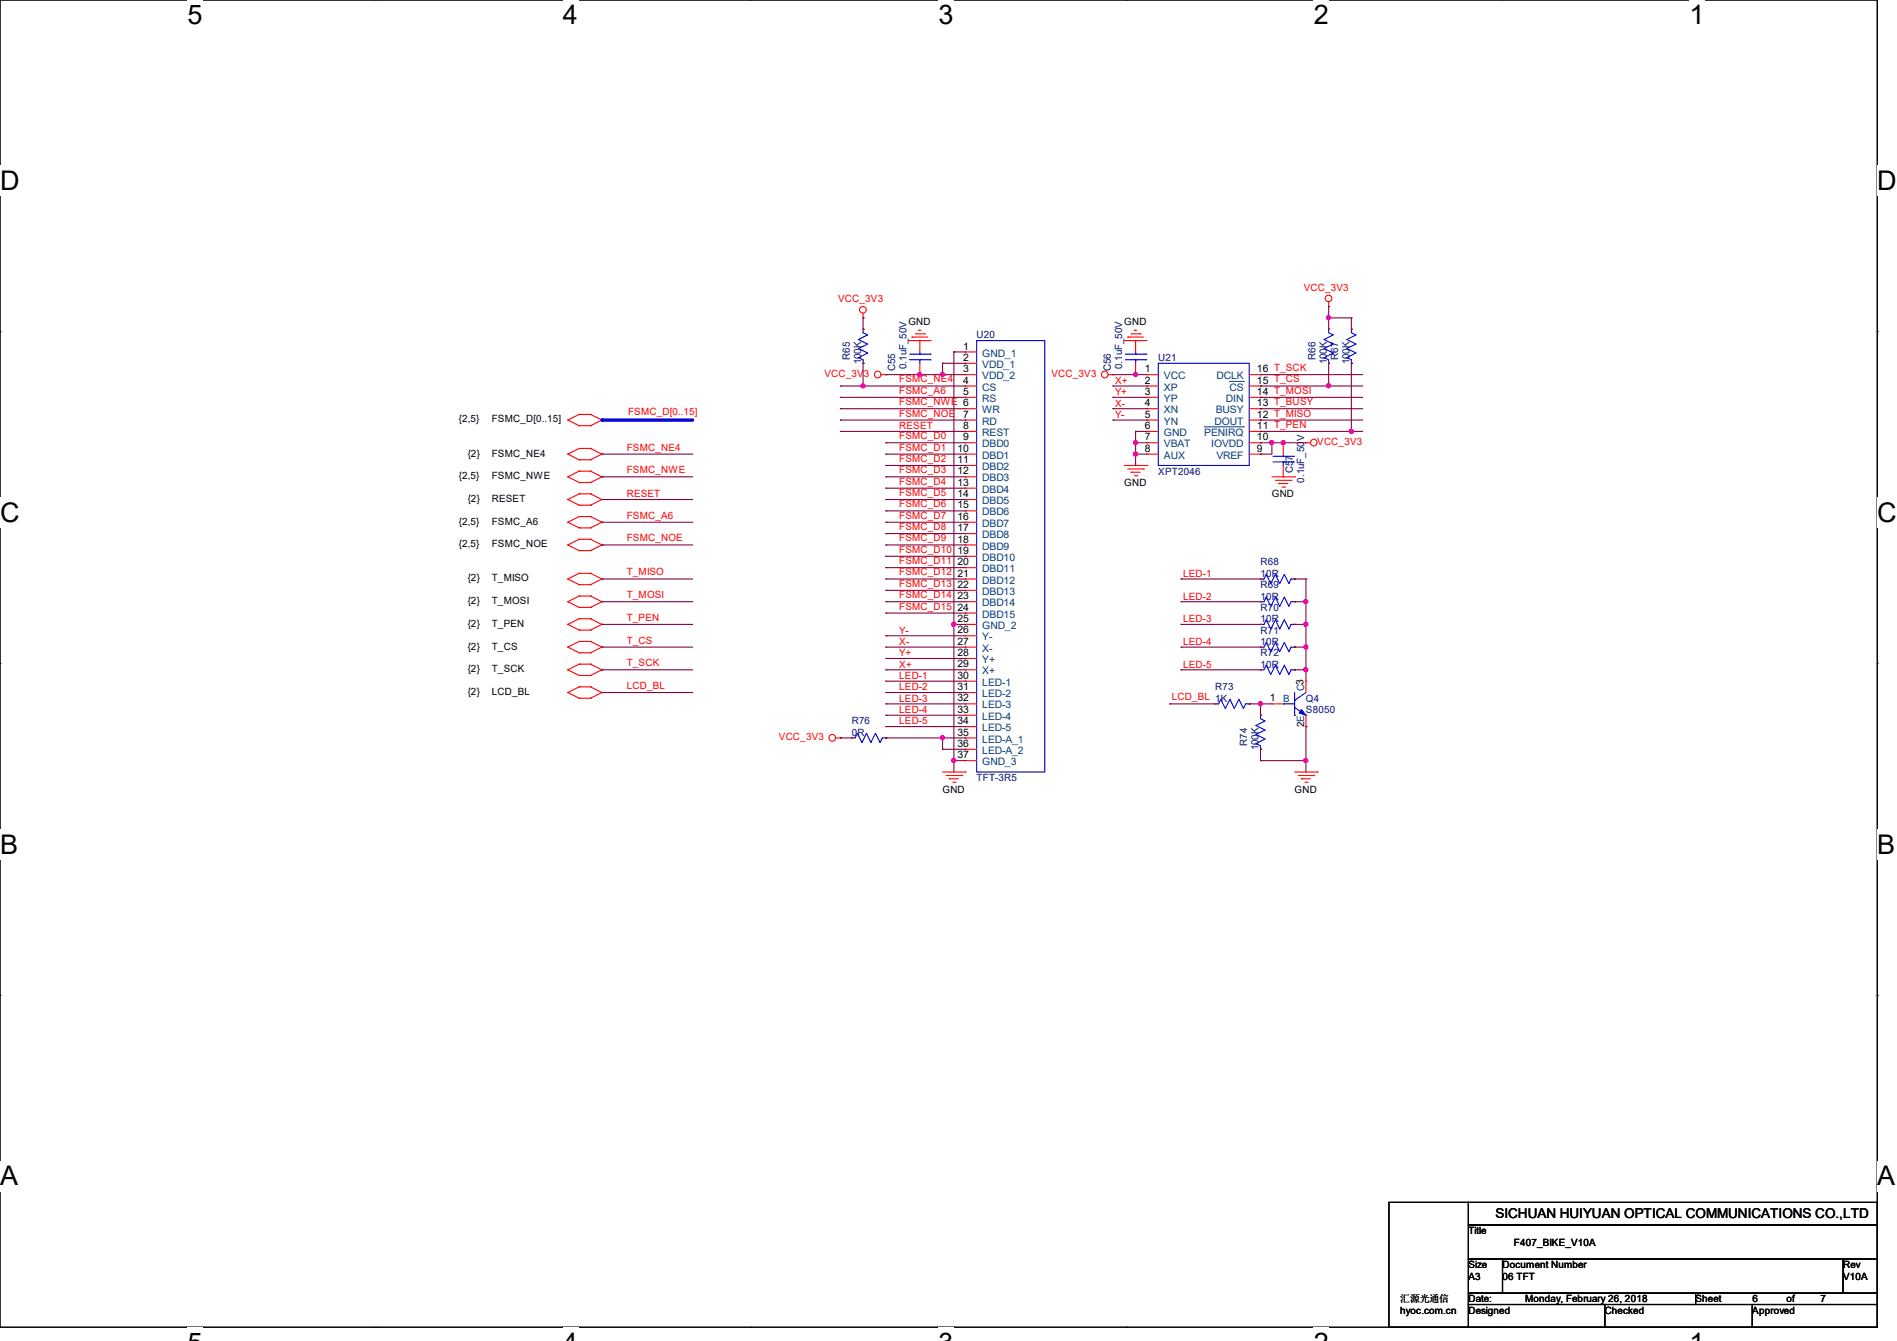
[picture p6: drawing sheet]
<svg xmlns="http://www.w3.org/2000/svg" width="297mm" height="210mm" viewBox="0 0 297 210" stroke-linecap="round" stroke-linejoin="round" font-family="sans-serif">
<path d="M0 0h293.9v207.9h-293.9z" fill="none" stroke="#000" stroke-width=".17"/>
<g fill="#fff">
<path d="M29.4 0h2.3v4.7h-2.3z"/>
<path d="M29.4 207.9h2.3v2.1h-2.3z"/>
</g>
<path d="M58.8 0h.1M58.8 207.9h.1" fill="none" stroke="#000" stroke-width=".17"/>
<g fill="#fff">
<path d="M88.1 0h2.4v4.7h-2.4z"/>
<path d="M88.1 207.9h2.4v2.1h-2.4z"/>
</g>
<path d="M117.6 0h.1M117.6 207.9h.1" fill="none" stroke="#000" stroke-width=".17"/>
<g fill="#fff">
<path d="M146.9 0h2.4v4.7h-2.4z"/>
<path d="M146.9 207.9h2.4v2.1h-2.4z"/>
</g>
<path d="M176.3 0h.1M176.3 207.9h.1" fill="none" stroke="#000" stroke-width=".17"/>
<g fill="#fff">
<path d="M205.7 0h2.4v4.7h-2.4z"/>
<path d="M205.7 207.9h2.4v2.1h-2.4z"/>
</g>
<path d="M235.1 0h.1M235.1 207.9h.1" fill="none" stroke="#000" stroke-width=".17"/>
<g fill="#fff">
<path d="M264.5 0h2.4v4.7h-2.4z"/>
<path d="M264.5 207.9h2.4v2.1h-2.4z"/>
<path d="M0 26h3v4.7h-3z"/>
<path d="M293.9 26h3.1v4.7h-3.1z"/>
<path d="M0 77.9h3v4.7h-3z"/>
<path d="M293.9 77.9h3.1v4.7h-3.1z"/>
</g>
<path d="M0 51.9h.1M293.9 51.9h.1" fill="none" stroke="#000" stroke-width=".17"/>
<g fill="#fff">
<path d="M0 129.9h2.8v4.7h-2.8z"/>
<path d="M293.9 129.9h2.9v4.7h-2.9z"/>
</g>
<path d="M0 103.9h.1M293.9 103.9h.1" fill="none" stroke="#000" stroke-width=".17"/>
<g fill="#fff">
<path d="M0 181.8h2.8v4.8h-2.8z"/>
<path d="M293.8 181.8h3v4.8h-3z"/>
</g>
<g fill="none" stroke="#000" stroke-width=".17">
<path d="M0 155.9h.1M293.9 155.9h.1M217.5 188.3h12.4v19.6h-12.4zM229.9 188.3h64v3.6h-64zM229.9 191.9h64v5.3h-64zM229.9 197.2h5.3v5.3h-5.3zM235.2 197.2h53.4v5.3h-53.4zM288.6 197.2h5.3v5.3h-5.3zM229.9 202.5h35.6v1.8h-35.6zM229.9 204.3h21.3v3.6h-21.3zM251.2 204.3h23.2v3.6h-23.2zM265.5 202.5h28.4v1.8h-28.4z"/>
<path d="M274.4 204.3h19.5v3.6h-19.5z"/>
</g>
<g fill="none" stroke="#f00" stroke-width=".17">
<path d="M135.1 49.8h.1M135.1 51.6h.1M135.1 56.9h.1M135.1 49.1v.7M138 58.7h.7M138.7 58.7h.1M142.2 53.3h.1M142.2 53.3h3.6M142.8 52.8h.1M142.8 52.8h2.4M143.3 52.3h1.4M143.8 51.7h.1"/>
<path d="M143.8 51.7h.4M144 53.3h.1M144 58.7h.1M144 53.3v1.8M144 56.9v1.8M144.7 52.3h.1M151.1 55.1h.1M151.1 56.9h.1M151.1 58.7h.1M151.1 58.7h1.8M151.1 55.1h1.8M151.1 56.9h1.8"/>
<path d="M173.5 58.7h.7M174.2 58.7h.1M176 53.3h.1M176 53.3h3.6M176.6 52.8h.1M176.6 52.8h2.4M177.1 52.3h1.4M177.6 51.7h.1M177.6 51.7h.4M177.8 53.3h.1M177.8 58.7h.1M177.8 53.3v1.8"/>
<path d="M177.8 56.9v1.8M178.5 52.3h.1M179.6 58.7h.1M179.6 58.7h1.8M195.6 58.7h1.8M197.4 58.7h.1M208 48h.1M208 51.6h.1M208 56.9h.1M208 47.3v.7M211.6 51.6h.1M211.6 56.9h.1"/>
<path d="M88.9 65.8h.1M88.9 71.1h.1M88.9 74.7h.1M88.9 78.2h.1M88.9 65.8l1.8 .9M88.9 71.1l1.8 .9M88.9 74.7l1.8 .9M88.9 78.2l1.8 .9M90.7 64.9h.1M90.7 66.7h.1M90.7 70.2h.1M90.7 72h.1"/>
<path d="M90.7 73.8h.1M90.7 75.6h.1M90.7 77.3h.1M90.7 79.1h.1M90.7 64.9l-1.8 .9M90.7 64.9h1.8M90.7 66.7h1.8M90.7 70.2l-1.8 .9M90.7 70.2h1.8M90.7 72h1.8M90.7 73.8l-1.8 .9M90.7 73.8h1.8"/>
<path d="M90.7 75.6h1.8M90.7 77.3l-1.8 .9M90.7 77.3h1.8M90.7 79.1h1.8M92.5 64.9h.1M92.5 66.7h.1M92.5 70.2h.1M92.5 72h.1M92.5 73.8h.1M92.5 75.6h.1M92.5 77.3h.1M92.5 79.1h.1"/>
<path d="M92.5 64.9l1.7 .9M92.5 70.2l1.7 .9M92.5 73.8l1.7 .9M92.5 77.3l1.7 .9M94.2 65.8h.1M94.2 71.1h.1M94.2 74.7h.1M94.2 78.2h.1M94.2 65.8l-1.7 .9M94.2 71.1l-1.7 .9M94.2 74.7l-1.7 .9M94.2 78.2l-1.7 .9"/>
<path d="M151.1 60.5h.1M151.1 62.2h.1M151.1 64h.1M151.1 65.8h.1M151.1 67.6h.1M151.1 69.3h.1M151.1 71.1h.1M151.1 72.9h.1M151.1 74.7h.1M151.1 76.5h.1M151.1 78.2h.1M151.1 69.3h1.8"/>
<path d="M151.1 72.9h1.8M151.1 74.7h1.8M151.1 60.5h1.8M151.1 62.2h1.8M151.1 64h1.8M151.1 65.8h1.8M151.1 67.6h1.8M151.1 71.1h1.8M151.1 76.5h1.8M151.1 78.2h1.8M176 72.9h3.6M176.6 73.4h2.4"/>
<path d="M177.1 74h.1M177.1 74h1.4M177.6 74.5h.4M178 74.5h.1M179 73.4h.1M179.6 72.9h.1M179.6 60.5h.1M179.6 62.2h.1M179.6 64h.1M179.6 65.8h.1M179.6 67.6h.1M179.6 69.3h.1"/>
<path d="M179.6 71.1h.1M179.6 69.3h1.8M179.6 60.5h1.8M179.6 62.2h1.8M179.6 64h1.8M179.6 65.8h1.8M179.6 67.6h1.8M179.6 71.1h1.8M195.6 69.3h1.8M195.6 60.5h1.8M195.6 62.2h1.8M195.6 64h1.8"/>
<path d="M195.6 65.8h1.8M195.6 67.6h1.8M195.6 71.1h1.8M197.4 71.1h.1M197.4 69.3h.1M197.4 67.6h.1M197.4 65.8h.1M197.4 64h.1M197.4 62.2h.1M197.4 60.5h.1M199.1 74.7h3.6M199.7 75.2h2.4"/>
<path d="M200.2 75.7h.1M200.2 75.7h1.4M200.7 76.3h.4M200.9 69.3h.1M200.9 74.7h.1M200.9 69.3v1.8M200.9 72.9v1.8M201.1 76.3h.1M202.1 75.2h.1M202.7 74.7h.1M204.5 69.3h.1M204.5 69.3h.7"/>
<path d="M88.9 81.8h.1M88.9 85.3h.1M88.9 90.7h.1M88.9 94.2h.1M88.9 97.8h.1M88.9 81.8l1.8 .9M88.9 85.3l1.8 .9M88.9 90.7l1.8 .9M88.9 94.2l1.8 .9M88.9 97.8l1.8 .9M90.7 80.9h.1M90.7 82.7h.1"/>
<path d="M90.7 84.5h.1M90.7 86.2h.1M90.7 89.8h.1M90.7 91.6h.1M90.7 93.3h.1M90.7 95.1h.1M90.7 96.9h.1M90.7 98.7h.1M90.7 80.9l-1.8 .9M90.7 80.9h1.8M90.7 82.7h1.8M90.7 84.5l-1.8 .8"/>
<path d="M90.7 84.5h1.8M90.7 86.2h1.8M90.7 89.8l-1.8 .9M90.7 89.8h1.8M90.7 91.6h1.8M90.7 93.3l-1.8 .9M90.7 93.3h1.8M90.7 95.1h1.8M90.7 96.9l-1.8 .9M90.7 96.9h1.8M90.7 98.7h1.8M92.5 80.9h.1"/>
<path d="M92.5 82.7h.1M92.5 84.5h.1M92.5 86.2h.1M92.5 89.8h.1M92.5 91.6h.1M92.5 93.3h.1M92.5 95.1h.1M92.5 96.9h.1M92.5 98.7h.1M92.5 80.9l1.7 .9M92.5 84.5l1.7 .8M92.5 89.8l1.7 .9"/>
<path d="M92.5 93.3l1.7 .9M92.5 96.9l1.7 .9M94.2 81.8h.1M94.2 85.3h.1M94.2 90.7h.1M94.2 94.2h.1M94.2 97.8h.1M94.2 81.8l-1.7 .9M94.2 85.3l-1.7 .9M94.2 90.7l-1.7 .9M94.2 94.2l-1.7 .9M94.2 97.8l-1.7 .9"/>
<path d="M151.1 80h.1M151.1 81.8h.1M151.1 83.6h.1M151.1 85.3h.1M151.1 87.1h.1M151.1 88.9h.1M151.1 90.7h.1M151.1 92.5h.1M151.1 94.2h.1M151.1 96h.1M151.1 97.8h.1M151.1 99.6h.1"/>
<path d="M151.1 80h1.8M151.1 81.8h1.8M151.1 83.6h1.8M151.1 85.3h1.8M151.1 87.1h1.8M151.1 88.9h1.8M151.1 90.7h1.8M151.1 92.5h1.8M151.1 94.2h1.8M151.1 96h1.8M151.1 97.8h1.8M151.1 99.6h1.8"/>
<path d="M197.4 90.7h.1M197.4 94.2h.1M197.4 97.8h.1M202.7 90.7h.1M202.7 94.2h.1M202.7 97.8h.1M88.9 101.3h.1M88.9 104.9h.1M88.9 108.5h.1M88.9 101.3l1.8 .9M88.9 104.9l1.8 .9M88.9 108.5l1.8 .8"/>
<path d="M90.7 100.5h.1M90.7 102.2h.1M90.7 104h.1M90.7 105.8h.1M90.7 107.6h.1M90.7 109.3h.1M90.7 100.5l-1.8 .8M90.7 100.5h1.8M90.7 102.2h1.8M90.7 104l-1.8 .9M90.7 104h1.8M90.7 105.8h1.8"/>
<path d="M90.7 107.6l-1.8 .9M90.7 107.6h1.8M90.7 109.3h1.8M92.5 100.5h.1M92.5 102.2h.1M92.5 104h.1M92.5 105.8h.1M92.5 107.6h.1M92.5 109.3h.1M92.5 100.5l1.7 .8M92.5 104l1.7 .9M92.5 107.6l1.7 .9"/>
<path d="M94.2 101.3h.1M94.2 104.9h.1M94.2 108.5h.1M94.2 101.3l-1.7 .9M94.2 104.9l-1.7 .9M94.2 108.5l-1.7 .8M130.9 115.6h.7M131.6 115.6h.1M133.3 115.6h.1M138.7 115.6h.1M151.1 101.3h.1M151.1 103.1h.1"/>
<path d="M151.1 104.9h.1M151.1 106.7h.1M151.1 108.5h.1M151.1 110.2h.1M151.1 112h.1M151.1 113.8h.1M151.1 115.6h.1M151.1 117.3h.1M151.1 119.1h.1M151.1 115.6h1.8M151.1 101.3h1.8M151.1 103.1h1.8"/>
<path d="M151.1 104.9h1.8M151.1 106.7h1.8M151.1 108.5h1.8M151.1 110.2h1.8M151.1 112h1.8M151.1 113.8h1.8M151.1 117.3h1.8M151.1 119.1h1.8M190.2 110.2h.1M195.6 110.2h.1M197.4 104.9h.1M197.4 101.3h.1"/>
<path d="M197.4 117.3h.1M197.4 112h.1M199.1 110.2h.1M199.1 110.2h1.8M202.7 104.9h.1M202.7 101.3h.1M204.5 113.8h.1M204.5 106.7h.1M204.5 106.7v1.8M204.5 112v1.8M147.6 120.9h3.5M148.1 121.5h2.5"/>
<path d="M148.6 122h.1M148.6 122h1.5M149.2 122.5h.3M149.5 122.5h.1M150.6 121.5h.1M151.1 120.9h.1M202.7 120.9h3.5M203.2 121.5h2.5M203.8 122h.1M203.8 122h1.4M204.3 122.5h.3M204.6 122.5h.1"/>
<path d="M205.7 121.5h.1M206.2 120.9h.1"/>
<circle cx="135.1" cy="48.5" r=".52"/>
<circle cx="137.4" cy="58.7" r=".52"/>
<circle cx="173" cy="58.7" r=".52"/>
<circle cx="208" cy="46.7" r=".52"/>
<circle cx="205.7" cy="69.3" r=".52"/>
<circle cx="130.3" cy="115.5" r=".52"/>
</g>
<g fill="none" stroke="#00f" stroke-width=".17">
<path d="M135.1 51.6h.1M135.1 56.9h.1M135.1 51.6v.5l.7 .4-1.4 .7 1.4 .7-1.4 .7 1.4 .7-1.4 .7 .7 .3v.6M142.4 56.3h3.2M142.4 55.5h3.2M144 55.5h.1M144 56.3h.1M144 55.1v.4M144 56.3v.6M145.6 56.3h.1M145.6 55.5h.1M152.9 53.3h10.7v67.6h-10.7z"/>
<path d="M176.2 56.3h3.2M176.2 55.5h3.2M177.8 55.5h.1M177.8 56.3h.1M177.8 55.1v.4M177.8 56.3v.6M179.4 56.3h.1M179.4 55.5h.1M181.4 56.9h14.2v16h-14.2zM208 51.6h.1M208 56.9h.1M208 51.6v.5l.7 .4-1.4 .7 1.4 .7-1.4 .7 1.4 .7-1.4 .7 .7 .3v.6"/>
<path d="M211.6 51.6h.1M211.6 56.9h.1M211.6 51.6v.5l.7 .4-1.4 .7 1.4 .7-1.4 .7 1.4 .7-1.4 .7 .7 .3v.6M199.3 72.3h3.2M199.3 71.5h3.2M200.9 71.5h.1M200.9 72.3h.1M200.9 71.1v.4M200.9 72.3v.6M202.5 72.3h.1M202.5 71.5h.1M197.4 90.7h.1"/>
<path d="M197.4 94.2h.1M197.4 97.8h.1M197.4 90.7h.5l.3-.7 .8 1.4 .7-1.4 .7 1.4 .7-1.4 .7 1.4 .3-.7h.6M197.4 94.2h.5l.3-.7 .8 1.5 .7-1.5 .7 1.5 .7-1.5 .7 1.5 .3-.8h.6M197.4 97.8h.5l.3-.7 .8 1.4 .7-1.4 .7 1.4 .7-1.4 .7 1.4 .3-.7h.6M202.7 90.7h.1M202.7 94.2h.1M202.7 97.8h.1M133.3 115.6h.1M133.3 115.6h.6l.3-.7 .8 1.4 .7-1.4 .7 1.4 .7-1.4 .7 1.4 .3-.7h.6M138.7 115.6h.1M190.2 110.2h.1"/>
<path d="M190.2 110.2h.6l.3-.7 .8 1.5 .7-1.5 .7 1.5 .7-1.5 .7 1.5 .3-.8h.6M195.6 110.2h.1M197.4 104.9h.1M197.4 101.3h.1M197.4 117.3h.1M197.4 112h.1M197.4 104.9h.5l.3-.7 .8 1.4 .7-1.4 .7 1.4 .7-1.4 .7 1.4 .3-.7h.6M197.4 101.3h.5l.3-.7 .8 1.5 .7-1.5 .7 1.5 .7-1.5 .7 1.5 .3-.8h.6M197.4 112v.6l.7 .3-1.5 .7 1.5 .7-1.5 .7 1.5 .7-1.5 .8 .8 .3v.5M200.9 110.2h.1M200.9 110.2h1.8M202.7 104.9h.1"/>
<path d="M202.7 112h.1M202.7 109.7h.1M202.7 101.3h.1M202.7 108.5v3.5M202.7 110.8l1.8 1.2M204.5 112h.1M204.5 108.5l-1.8 1.2"/>
</g>
<path d="M203.8 111.1l.7 .9-1.1-.3z" fill="#00f" stroke="#00f" stroke-width=".17"/>
<path d="M192.5 59.7h2.2M194.7 59.7h.1M188.6 66.8h6.1M194.7 66.8h.1" fill="none" stroke="#004080" stroke-width=".16"/>
<path d="M94.2 65.8h14.3" fill="none" stroke="#00f" stroke-width=".51"/>
<circle cx="94.2" cy="65.8" r=".25" fill="#00f"/>
<g fill="none" stroke="#800040" stroke-width=".17">
<path d="M135.1 49.8h.1M135.1 56.9h.1M135.1 49.8v1.8M135.1 56.9v3.6M138.7 58.7h.1M138.7 58.7h12.4M144 58.7h.1M147.6 56.9h.1M147.6 58.7h.1M147.6 56.9v1.8M147.6 56.9h3.5M149.4 55.1h.1"/>
<path d="M149.4 55.1h1.7M149.4 55.1v65.8M174.2 58.7h.1M174.2 58.7h5.4M177.8 58.7h.1M197.4 58.7h.1M197.4 58.7h16M208 48h.1M208 49.8h.1M208 56.9h.1M208 48v3.6M208 56.9v3.6"/>
<path d="M208 49.8h3.6M211.6 49.8h.1M211.6 56.9h.1M211.6 49.8v1.8M211.6 56.9v10.7M94.2 71.1h.1M94.2 74.7h.1M94.2 78.2h.1M94.2 71.1h14.3M94.2 74.7h14.3M94.2 78.2h14.3M131.6 60.5h.1"/>
<path d="M131.6 62.2h.1M131.6 64h.1M131.6 65.8h.1M131.6 67.6h.1M131.6 60.5h19.5M131.6 62.2h19.5M131.6 64h19.5M131.6 65.8h19.5M131.6 67.6h19.5M135.1 60.5h.1M138.7 69.3h.1M138.7 71.1h.1"/>
<path d="M138.7 72.9h.1M138.7 74.7h.1M138.7 76.5h.1M138.7 78.2h.1M138.7 71.1h12.4M138.7 74.7h12.4M138.7 78.2h12.4M138.7 69.3h12.4M138.7 72.9h12.4M138.7 76.5h12.4M174.2 60.5h.1M174.2 62.2h.1"/>
<path d="M174.2 64h.1M174.2 65.8h.1M174.2 60.5h5.4M174.2 62.2h5.4M174.2 64h5.4M174.2 65.8h5.4M177.8 67.6h.1M177.8 69.3h.1M177.8 71.1h.1M177.8 71.1h1.8M177.8 67.6h1.8M177.8 67.6v5.3"/>
<path d="M177.8 69.3h1.8M197.4 60.5h.1M197.4 62.2h.1M197.4 64h.1M197.4 65.8h.1M197.4 67.6h.1M197.4 69.3h.1M197.4 71.1h.1M197.4 60.5h16M197.4 62.2h16M197.4 64h16M197.4 65.8h16"/>
<path d="M197.4 67.6h16M197.4 69.3h7.1M199.1 69.3h.1M199.1 69.3v1.8h-1.7M200.9 69.3h.1M208 60.5h.1M211.6 67.6h.1M94.2 81.8h.1M94.2 85.3h.1M94.2 90.7h.1M94.2 94.2h.1M94.2 97.8h.1"/>
<path d="M94.2 81.8h14.3M94.2 85.3h14.3M94.2 90.7h14.3M94.2 94.2h14.3M94.2 97.8h14.3M138.7 80h.1M138.7 81.8h.1M138.7 83.6h.1M138.7 85.3h.1M138.7 87.1h.1M138.7 88.9h.1M138.7 90.7h.1"/>
<path d="M138.7 92.5h.1M138.7 94.2h.1M138.7 96h.1M138.7 99.6h.1M138.7 81.8h12.4M138.7 85.3h12.4M138.7 90.7h12.4M138.7 94.2h12.4M138.7 80h12.4M138.7 83.6h12.4M138.7 87.1h12.4M138.7 88.9h12.4"/>
<path d="M138.7 92.5h12.4M138.7 96h12.4M138.7 99.6h12.4M149.4 97.8h.1M149.4 97.8h1.7M184.9 90.7h.1M184.9 94.2h.1M184.9 97.8h.1M184.9 90.7h12.5M184.9 94.2h12.5M184.9 97.8h12.5M202.7 90.7h.1"/>
<path d="M202.7 94.2h.1M202.7 97.8h.1M202.7 90.7h1.8M202.7 94.2h1.8M202.7 97.8h1.8M204.5 90.7h.1M204.5 94.2h.1M204.5 97.8h.1M204.5 90.7v16M94.2 101.3h.1M94.2 104.9h.1M94.2 108.5h.1"/>
<path d="M94.2 101.3h14.3M94.2 104.9h14.3M94.2 108.5h14.3M131.6 115.6h.1M131.6 115.6h1.7M138.7 101.3h.1M138.7 103.1h.1M138.7 104.9h.1M138.7 106.7h.1M138.7 108.5h.1M138.7 110.2h.1M138.7 112h.1"/>
<path d="M138.7 113.8h.1M138.7 115.6h.1M138.7 101.3h12.4M138.7 104.9h12.4M138.7 108.5h12.4M138.7 103.1h12.4M138.7 106.7h12.4M138.7 110.2h12.4M138.7 112h12.4M138.7 113.8h12.4M138.7 115.6h12.4M147.6 115.6h.1"/>
<path d="M147.6 117.3h.1M147.6 115.6v1.7M147.6 117.3h3.5M149.4 119.1h.1M149.4 119.1h1.7M183.1 110.2h.1M183.1 110.2h7.1M184.9 101.3h.1M184.9 104.9h.1M184.9 101.3h12.5M184.9 104.9h12.5M195.6 110.2h.1"/>
<path d="M195.6 110.2h3.5M197.4 110.2h.1M197.4 117.3h.1M197.4 119.1h.1M197.4 110.2v1.8M197.4 117.3v1.8M197.4 119.1h7.1M202.7 101.3h.1M202.7 104.9h.1M202.7 101.3h1.8M202.7 104.9h1.8M204.5 101.3h.1"/>
<path d="M204.5 104.9h.1M204.5 113.8h.1M204.5 119.1h.1M204.5 113.8v7.1"/>
</g>
<g fill="#f0f" stroke="#f0f" stroke-width=".17">
<circle cx="208" cy="49.8" r=".32"/>
<circle cx="211.6" cy="67.5" r=".32"/>
<circle cx="147.6" cy="58.7" r=".32"/>
<circle cx="144" cy="58.7" r=".32"/>
<circle cx="177.8" cy="58.7" r=".32"/>
<circle cx="135.1" cy="60.4" r=".32"/>
<circle cx="208" cy="60.4" r=".32"/>
<circle cx="177.8" cy="69.3" r=".32"/>
<circle cx="199.1" cy="69.3" r=".32"/>
<circle cx="200.9" cy="69.3" r=".32"/>
<circle cx="177.8" cy="71.1" r=".32"/>
<circle cx="204.4" cy="94.2" r=".32"/>
<circle cx="149.3" cy="119.1" r=".32"/>
<circle cx="149.3" cy="97.8" r=".32"/>
<circle cx="204.4" cy="97.8" r=".32"/>
<circle cx="204.4" cy="104.9" r=".32"/>
<circle cx="204.4" cy="101.3" r=".32"/>
<circle cx="197.3" cy="110.2" r=".32"/>
<circle cx="147.6" cy="115.5" r=".32"/>
<circle cx="204.4" cy="119.1" r=".32"/>
</g>
<g font-size="4.2">
<text x="29.4" y="3.8">5</text>
<text x="88.1" y="3.8">4</text>
<text x="146.9" y="3.8">3</text>
<text x="205.7" y="3.8">2</text>
<text x="264.5" y="3.8">1</text>
<text x="0" y="29.8">D</text>
<text x="293.9" y="29.8">D</text>
<text x="0" y="81.7">C</text>
<text x="293.9" y="81.7">C</text>
<text x="0" y="133.7">B</text>
<text x="293.9" y="133.7">B</text>
<text x="0" y="185.6">A</text>
<text x="293.9" y="185.6">A</text>
</g>
<text font-size="2.1" x="234.1" y="190.8">SICHUAN HUIYUAN OPTICAL COMMUNICATIONS CO.,LTD</text>
<g font-size="1.6" fill="#f00">
<text x="131.2" y="47.3">VCC_3V3</text>
<text x="204.1" y="45.5">VCC_3V3</text>
<text x="129.1" y="59.1">VCC_3V3</text>
<text x="140.8" y="59.9">FSMC_NE4</text>
<text x="164.6" y="59.1">VCC_3V3</text>
<text x="98.3" y="65">FSMC_D[0..15]</text>
<text x="140.8" y="61.7">FSMC_A6</text>
<text x="140.8" y="63.5">FSMC_NWE 6</text>
<text x="140.8" y="65.2">FSMC_NOE</text>
<text x="174.6" y="60.1">X+</text>
<text x="174.6" y="61.9">Y+</text>
<text x="174.6" y="63.7">X-</text>
<text x="174.6" y="65.4">Y-</text>
<text x="98.1" y="70.6">FSMC_NE4</text>
<text x="140.8" y="67.2">RESET</text>
<text x="140.8" y="68.8">FSMC_D0</text>
<text x="140.8" y="70.6">FSMC_D1</text>
<text x="206.2" y="69.7">VCC_3V3</text>
<text x="98.1" y="74.1">FSMC_NWE</text>
<text x="98.1" y="77.9">RESET</text>
<text x="140.8" y="72.3">FSMC_D2</text>
<text x="140.8" y="74.1">FSMC_D3</text>
<text x="140.8" y="75.9">FSMC_D4</text>
<text x="140.8" y="77.7">FSMC_D5</text>
<text x="98.1" y="81.2">FSMC_A6</text>
<text x="140.8" y="79.5">FSMC_D6</text>
<text x="140.8" y="81.2">FSMC_D7</text>
<text x="140.8" y="83">FSMC_D8</text>
<text x="98.1" y="84.8">FSMC_NOE</text>
<text x="140.8" y="84.8">FSMC_D9</text>
<text x="140.8" y="86.6">FSMC_D10</text>
<text x="140.8" y="88.3">FSMC_D11</text>
<text x="98.1" y="90.1">T_MISO</text>
<text x="98.1" y="93.7">T_MOSI</text>
<text x="140.8" y="90.1">FSMC_D12</text>
<text x="140.8" y="91.9">FSMC_D13</text>
<text x="140.8" y="93.7">FSMC_D14</text>
<text x="140.8" y="95.5">FSMC_D15</text>
<text x="185.2" y="90.3">LED-1</text>
<text x="185.2" y="93.9">LED-2</text>
<text x="98.1" y="97.2">T_PEN</text>
<text x="98.1" y="100.8">T_CS</text>
<text x="140.8" y="99.2">Y-</text>
<text x="140.8" y="101">X-</text>
<text x="185.2" y="97.4">LED-3</text>
<text x="185.2" y="101">LED-4</text>
<text x="98.1" y="104.3">T_SCK</text>
<text x="98.1" y="107.9">LCD_BL</text>
<text x="140.8" y="102.8">Y+</text>
<text x="140.8" y="104.6">X+</text>
<text x="140.8" y="106.3">LED-1</text>
<text x="185.2" y="104.6">LED-5</text>
<text x="140.8" y="108.1">LED-2</text>
<text x="140.8" y="109.9">LED-3</text>
<text x="140.8" y="111.7">LED-4</text>
<text x="140.8" y="113.5">LED-5</text>
<text x="183.5" y="109.7">LCD_BL 1K</text>
<text x="122" y="115.9">VCC_3V3</text>
</g>
<g font-size="1.6">
<text x="142.2" y="50.9">GND</text>
<text x="176" y="50.9">GND</text>
<text x="150.8" y="54.7">1</text>
<text x="150.8" y="56.5">2</text>
<text x="150.8" y="58.3">3</text>
<text x="179.2" y="58.3">1</text>
<text x="196.8" y="58.3">16 T_SCK</text>
<text x="150.8" y="60.1">4</text>
<text x="150.8" y="61.8">5</text>
<text x="150.8" y="65.4">7</text>
<text x="179.2" y="60.1">2</text>
<text x="179.2" y="61.8">3</text>
<text x="179.2" y="63.6">4</text>
<text x="179.2" y="65.4">5</text>
<text x="196.8" y="65.4">12 T_MISO</text>
<text x="196.8" y="63.6">13 T_BUSY</text>
<text x="196.8" y="61.8">14 T_MOSI</text>
<text x="196.8" y="60.1">15 T_CS</text>
<text x="71.8" y="66.2">{2,5}</text>
<text x="73.2" y="71.5">{2}</text>
<text x="77" y="66.2">FSMC_D[0..15]</text>
<text x="77" y="71.5">FSMC_NE4</text>
<text x="149.9" y="70.7">10</text>
<text x="150.8" y="67.2">8</text>
<text x="150.8" y="69">9</text>
<text x="179.2" y="67.2">6</text>
<text x="179.2" y="69">7</text>
<text x="179.2" y="70.7">8</text>
<text x="196.8" y="70.7">9</text>
<text x="196.8" y="69">10</text>
<text x="196.8" y="67.2">11 T_PEN</text>
<text x="71.8" y="75.1">{2,5}</text>
<text x="77" y="75.1">FSMC_NWE</text>
<text x="149.9" y="72.5">11</text>
<text x="149.9" y="74.3">12</text>
<text x="149.9" y="76.1">13</text>
<text x="149.9" y="77.9">14</text>
<text x="176" y="76.1">GND</text>
<text x="199.1" y="77.9">GND</text>
<text x="71.8" y="82.2">{2,5}</text>
<text x="73.2" y="78.6">{2}</text>
<text x="77" y="78.6">RESET</text>
<text x="77" y="82.2">FSMC_A6</text>
<text x="149.9" y="79.6">15</text>
<text x="149.9" y="81.4">16</text>
<text x="149.9" y="83.2">17</text>
<text x="71.8" y="85.7">{2,5}</text>
<text x="77" y="85.7">FSMC_NOE</text>
<text x="149.9" y="85">18</text>
<text x="149.9" y="86.7">19</text>
<text x="149.9" y="88.5">20</text>
<text x="73.2" y="91.1">{2}</text>
<text x="73.2" y="94.6">{2}</text>
<text x="77" y="91.1">T_MISO</text>
<text x="77" y="94.6">T_MOSI</text>
<text x="149.9" y="90.3">21</text>
<text x="149.9" y="92.1">22</text>
<text x="149.9" y="93.9">23</text>
<text x="149.9" y="95.6">24</text>
<text x="73.2" y="98.2">{2}</text>
<text x="73.2" y="101.7">{2}</text>
<text x="77" y="98.2">T_PEN</text>
<text x="77" y="101.7">T_CS</text>
<text x="149.9" y="97.4">25</text>
<text x="149.9" y="99.2">26</text>
<text x="149.9" y="101">27</text>
<text x="73.2" y="105.3">{2}</text>
<text x="77" y="105.3">T_SCK</text>
<text x="149.9" y="102.7">28</text>
<text x="149.9" y="104.5">29</text>
<text x="149.9" y="106.3">30</text>
<text x="73.2" y="108.8">{2}</text>
<text x="77" y="108.8">LCD_BL</text>
<text x="149.9" y="108.1">31</text>
<text x="149.9" y="109.9">32</text>
<text x="149.9" y="111.6">33</text>
<text x="149.9" y="113.4">34</text>
<text x="198.8" y="109.9">1</text>
<text x="204.2" y="113.8" transform="rotate(-90 204.2 113.8)">2E</text>
<text x="149.9" y="115.2">35</text>
<text x="149.9" y="117">36</text>
<text x="149.9" y="118.7">37</text>
<text x="147.6" y="124.1">GND</text>
<text x="202.7" y="124.1">GND</text>
<text x="229.9" y="193.3">Title</text>
<text x="237" y="195.1">F407_BIKE_V10A</text>
<text x="219.2" y="204">汇源光通信</text>
<text x="229.9" y="198.6">Size</text>
<text x="229.9" y="204">Date:</text>
<text x="229.9" y="200.4">A3</text>
<text x="235.2" y="200.4">06 TFT</text>
<text x="235.3" y="198.6">Document Number</text>
<text x="238.8" y="204">Monday, February 26, 2018</text>
<text x="265.5" y="204">Sheet</text>
<text x="274.4" y="204">6</text>
<text x="279.7" y="204">of</text>
<text x="285" y="204">7</text>
<text x="288.6" y="200.4">V10A</text>
<text x="288.6" y="198.6">Rev</text>
<text x="219.2" y="205.7">hyoc.com.cn</text>
<text x="229.9" y="205.7">Designed</text>
<text x="251.2" y="205.7">Checked</text>
<text x="274.4" y="205.7">Approved</text>
</g>
<g font-size="1.6" fill="#000080">
<text x="152.9" y="53">U20</text>
<text x="133.1" y="56.3" transform="rotate(-90 133.1 56.3)">R65</text>
<text x="134.8" y="57.1" transform="rotate(-90 134.8 57.1)">100K</text>
<text x="140.2" y="58.1" transform="rotate(-90 140.2 58.1)">C55</text>
<text x="141.9" y="57.8" transform="rotate(-90 141.9 57.8)">0.1uF_50V</text>
<text x="173.9" y="58.1" transform="rotate(-90 173.9 58.1)">C56</text>
<text x="175.7" y="57.8" transform="rotate(-90 175.7 57.8)">0.1uF_50V</text>
<text x="181.4" y="56.6">U21</text>
<text x="205.9" y="56.3" transform="rotate(-90 205.9 56.3)">R66</text>
<text x="207.7" y="57.1" transform="rotate(-90 207.7 57.1)">100K</text>
<text x="209.5" y="56.3" transform="rotate(-90 209.5 56.3)">R67</text>
<text x="211.3" y="57.1" transform="rotate(-90 211.3 57.1)">100K</text>
<text x="181.4" y="74.3">XPT2046</text>
<text x="202.4" y="74.1" transform="rotate(-90 202.4 74.1)">C57</text>
<text x="204.2" y="75.6" transform="rotate(-90 204.2 75.6)">0.1uF_50V</text>
<text x="197.4" y="88.6">R68</text>
<text x="197.4" y="90.3">10R</text>
<text x="197.4" y="92.1">R69</text>
<text x="197.4" y="93.9">10R</text>
<text x="197.4" y="95.7">R70</text>
<text x="197.4" y="97.4">10R</text>
<text x="197.4" y="99.2">R71</text>
<text x="197.4" y="101">10R</text>
<text x="197.4" y="102.8">R72</text>
<text x="197.4" y="104.6">10R</text>
<text x="133.3" y="113.5">R76</text>
<text x="190.2" y="108.1">R73</text>
<text x="204.5" y="109.9">Q4</text>
<text x="204.5" y="111.7">S8050</text>
<text x="133.3" y="115.2">0R</text>
<text x="195.3" y="116.8" transform="rotate(-90 195.3 116.8)">R74</text>
<text x="197.1" y="117.5" transform="rotate(-90 197.1 117.5)">100K</text>
<text x="152.9" y="122.3">TFT-3R5</text>
</g>
<g font-size="1.6" fill="#004080">
<text x="153.8" y="55.8">GND_1</text>
<text x="153.8" y="57.6">VDD_1</text>
<text x="153.8" y="59.4">VDD_2</text>
<text x="182.2" y="59.4">VCC</text>
<text x="190.5" y="59.4">DCLK</text>
<text x="153.8" y="61.2">CS</text>
<text x="153.8" y="63">RS</text>
<text x="153.8" y="64.7">WR</text>
<text x="182.2" y="61.2">XP</text>
<text x="182.2" y="63">YP</text>
<text x="182.2" y="64.7">XN</text>
<text x="190.4" y="64.7">BUSY</text>
<text x="191.9" y="63">DIN</text>
<text x="192.5" y="61.2">CS</text>
<text x="153.8" y="66.5">RD</text>
<text x="153.8" y="68.3">REST</text>
<text x="153.8" y="70.1">DBD0</text>
<text x="153.8" y="71.8">DBD1</text>
<text x="182.2" y="66.5">YN</text>
<text x="182.2" y="68.3">GND</text>
<text x="182.2" y="70.1">VBAT</text>
<text x="182.2" y="71.8">AUX</text>
<text x="188.5" y="68.3">PENIRQ</text>
<text x="189.6" y="70.1">IOVDD</text>
<text x="190.2" y="66.5">DOUT</text>
<text x="190.5" y="71.8">VREF</text>
<text x="153.8" y="73.6">DBD2</text>
<text x="153.8" y="75.4">DBD3</text>
<text x="153.8" y="77.2">DBD4</text>
<text x="153.8" y="79">DBD5</text>
<text x="153.8" y="80.7">DBD6</text>
<text x="153.8" y="82.5">DBD7</text>
<text x="153.8" y="84.3">DBD8</text>
<text x="153.8" y="86.1">DBD9</text>
<text x="153.8" y="87.8">DBD10</text>
<text x="153.8" y="89.6">DBD11</text>
<text x="153.8" y="91.4">DBD12</text>
<text x="153.8" y="93.2">DBD13</text>
<text x="153.8" y="95">DBD14</text>
<text x="153.8" y="96.7">DBD15</text>
<text x="153.8" y="98.5">GND_2</text>
<text x="153.8" y="100.3">Y-</text>
<text x="153.8" y="102.1">X-</text>
<text x="153.8" y="103.8">Y+</text>
<text x="153.8" y="105.6">X+</text>
<text x="153.8" y="107.4">LED-1</text>
<text x="153.8" y="109.2">LED-2</text>
<text x="153.8" y="111">LED-3</text>
<text x="153.8" y="112.7">LED-4</text>
<text x="200.9" y="109.9">B</text>
<text x="204.2" y="108.3" transform="rotate(-90 204.2 108.3)">C3</text>
<text x="153.8" y="114.5">LED-5</text>
<text x="153.8" y="116.3">LED-A_1</text>
<text x="153.8" y="118.1">LED-A_2</text>
<text x="153.8" y="119.8">GND_3</text>
</g>
</svg>
